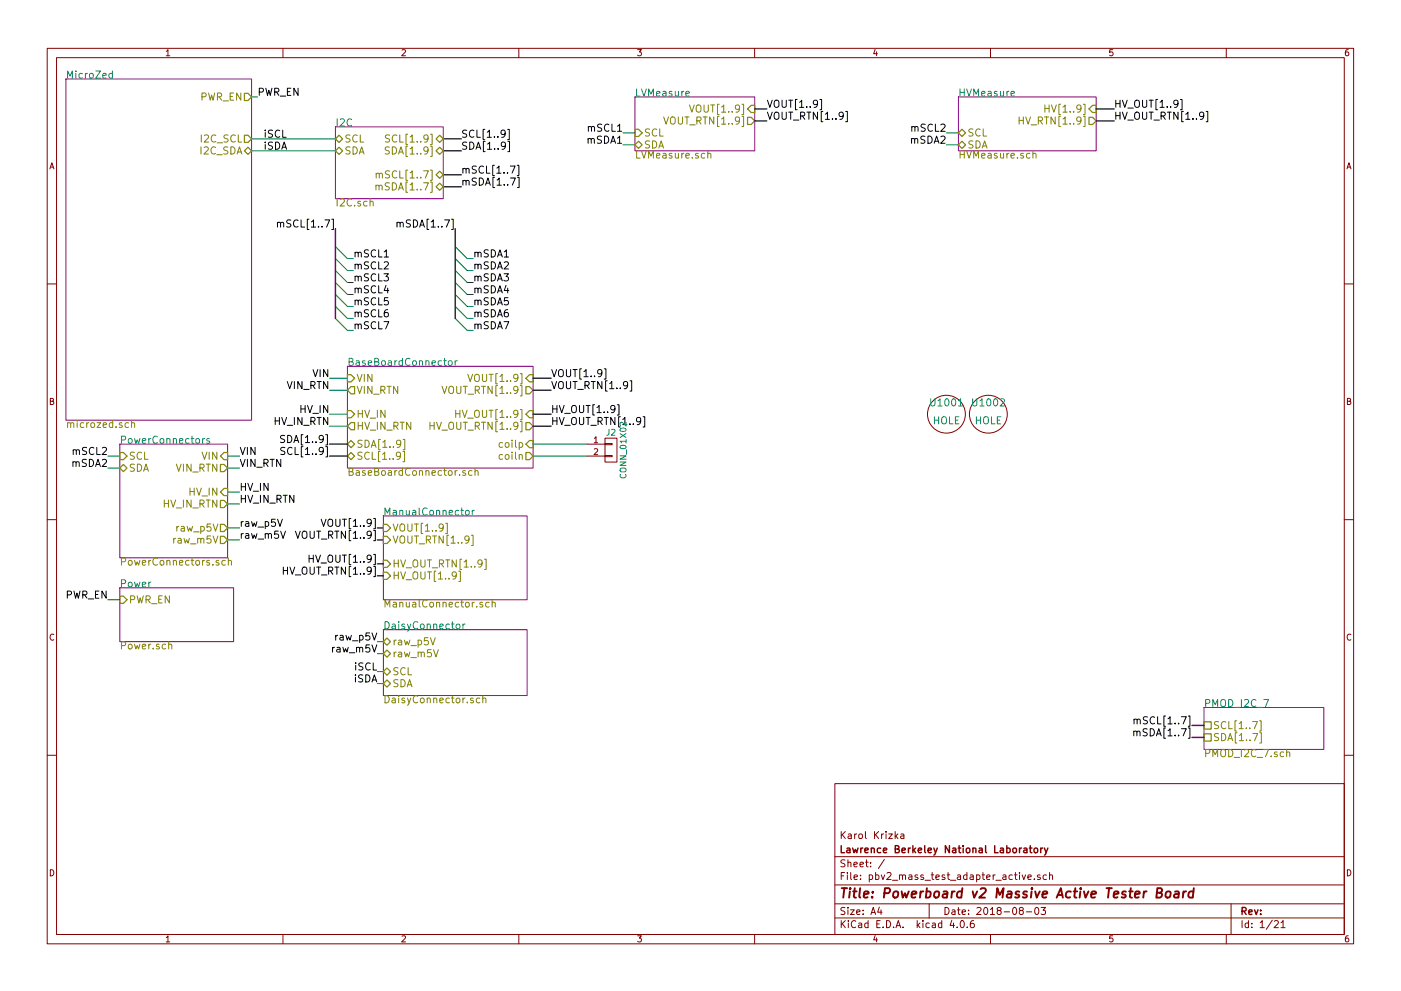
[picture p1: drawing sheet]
<svg xmlns="http://www.w3.org/2000/svg" width="297mm" height="210mm" viewBox="0 0 297 210" stroke-linecap="round" stroke-linejoin="round" font-family="sans-serif">
<g fill="none" stroke="#840000" stroke-width=".21">
<path d="M10 10.3h277v189.9h-277zM12 12.2h273v186.1h-273zM60 10.3v1.9M110 10.3v1.9M160 10.3v1.9M210 10.3v1.9M260 10.3v1.9M10 60.2h2M285 60.2h2M124.5 94.2h3.8M124.5 96.8h3.8M128.3 96.6h1.5v.3h-1.5z"/>
<path d="M128.3 94.1h1.5v.3h-1.5zM128.3 93h2.5v5h-2.5zM10 110.3h2M285 110.3h2M10 160.2h2M177 166.3h108v32h-108zM189.9 177.4l.5 .5M190.4 176.9l-.6 .6M191 177h.6v.9M191.6 177.3l-.7 .3 .3 .3 .4-.1M285 160.2h2M60 198.3v1.9"/>
<path d="M110 198.3v1.9M160 198.3v1.9M177 194.8h108M177 191.8h108M177 187.8h108M177 181.8h108M186.4 192.5l-.3 1h.9M186.8 193v1M187.5 182.3l-1.3 2M197 191.8v3M201.8 195.2l-.4 1.1h1M202.9 196.7v.1"/>
<path d="M203.8 195.4l.1-.1a.8 .8 0 0 1 .6 .8 .8 .8 0 0 1-.6 .7 .97 .97 0 0 1-.1-1.4zM205.1 196.7v.1M206.4 195.3l-.4 .1a1.11 1.11 0 0 0-.1 1.3l.4 .1 .2-.1 .1-.5-.3-.3-.4 .1-.2 .2M210 198.3v1.9M216.4 193.2l-.3-.3 .1-.2 .2-.2 .4 .1 .2 .2-.1 .2-.5 .2-.3 .3 .1 .4 .2 .1h.3l.3-.3v-.2l-.3-.3M216.7 185.6l.4 1 .3-1M217.6 193.5h1.1M217.9 186.1l.7-.1v-.3l-.4-.1-.3 .2 .1 .7h.6M219.3 186.5v.1M219.5 192.7l.2-.2a.8 .8 0 0 1 .6 .8 .8 .8 0 0 1-.6 .7l-.3-.5zM220.5 185.7l-.3-.1-.3 .2 .1 .2 .5 .2v.3h-.6M220.7 192.5h1l-.5 .6 .4 .1v.7l-.2 .1-.7-.1"/>
<path d="M221.9 185.7l-.5-.1-.2 .3v.6l.2 .1 .5-.1M222.5 185.7l.2-.1 .4 .1 .1 .9M222.5 185.1v1.5M260 198.3v1.9M261 191.8v6.5M270.2 195.5l.6-.2 .2 .5-.9 1h.9M271.6 195.8l.4-.5v1.5M271.6 196.8h.9"/>
<circle cx="200.7" cy="87.9" r="4"/>
<circle cx="209.5" cy="87.9" r="4"/>
</g>
<path d="M245.3 189.4l.9-.1a.46 .46 0 0 0 .2-.5 .46 .46 0 0 0-.4-.4h-.6l-.2 2h.7l.3-.1 .2-.5-.5-.4M247.3 189.3l.3-.2 .6 .2-.1 .8-.4 .3-.5-.1zM249.1 189.2h.8l-.1 1.2M249.9 189.6l-.7 .1a.4 .4 0 0 0-.3 .3 .4 .4 0 0 0 .2 .4l.7-.1M250.9 189.1l-.1 1.3M251.5 189.1l-.4 .1-.2 .3M253 189.2l-.2-.1a.67 .67 0 0 0-.8 .4v.8l.3 .1 .6-.1M253.1 188.4l-.2 2" fill="none" stroke="#840000" stroke-width=".41"/>
<path d="M218.2 179.9h.6M218.4 179.4v1.3l.4 .2M220.6 179.9v1M221.1 179.9l-.5 .3M221.4 179.9l.4 1M222.2 179.9l-.5 1.4-.3 .1M219.3 180.1l.2-.2 .4 .2 .1 .5-.1 .2-.4 .1-.2-.1z" fill="none" stroke="#840000" stroke-width=".3"/>
<path d="M14 16.8h39.3v72.3h-39.3zM71.1 26.9h22.9v15.3h-22.9zM134.6 20.6h25.4v11.4h-25.4zM203.2 20.6h29.2v11.4h-29.2zM73.7 77.7h39.3v21.6h-39.3zM25.4 94.2h22.9v24.2h-22.9zM81.3 109.5h30.5v17.7h-30.5zM25.4 124.7h24.1v11.4h-24.1zM81.3 133.6h30.5v14h-30.5zM255.3 150.1h25.4v8.9h-25.4z" fill="none" stroke="#840084" stroke-width=".21"/>
<g fill="none" stroke="#008484" stroke-width=".21">
<path d="M23.8 15.6h-.4l-.3 .3 .1 .6h.6M23.8 15.1v1.5M145.4 19.9l.8-.2-.1-.2-.5-.1-.2 .2 .1 .7h.6M214.4 19.9l.7-.2-.1-.2-.4-.1-.2 .2v.7h.6M95.1 76.7l.3-.2 .4 .2 .1 .6-.2 .2h-.3l-.3-.1zM96.5 76.5v1M96.9 76.5l-.4 .3M43 93v1.1M43.4 93l-.4 .3M44.4 93.1l-.4-.1-.2 .3 .1 .2 .5 .1v.4h-.6M98.8 108.4l.2-.1 .4 .1 .1 .6-.2 .2-.3 .1-.2-.2zM100.1 108.3v1"/>
<path d="M100.6 108.3l-.5 .3M96.9 132.5l.3-.1 .3 .3v.4l-.3 .3-.5-.3zM98.1 132.4v1M98.6 132.4l-.5 .3"/>
</g>
<g fill="none" stroke="#848400" stroke-width=".21">
<path d="M79.7 39.4h.1a.36 .36 0 0 1 .6 .1v.8M79.7 39.3v1M79.8 36.9v-.1a.36 .36 0 0 1 .6 .2v.8M79.8 36.7v1.1M82.5 31.2h-.5l-.3 .1v.4l.7 .3 .1 .4-.3 .3-.5-.1M82.6 28.7l-.6-.1-.2 .2v.4l.6 .3 .2 .4-.3 .2h-.6M140.7 24.8l.5 1.5 .5-1.5M146.2 22.3l.5 1.5 .5-1.5M150.1 32.7v-.1a.36 .36 0 0 1 .6 .2v.7M150.1 32v1.5M216.1 24.8v1.5M216.1 25.5h.9"/>
<path d="M219 32.7l.1-.1a.36 .36 0 0 1 .6 .2v.7M219 32v1.5M221.5 22.3v1.5M221.5 23h.9M78.5 42.8a.36 .36 0 0 1 .6 .1v.8M99.2 79.4l.5 1.5 .5-1.5M27.3 89.8l-.5-.1-.3 .3 .2 .6h.6M27.9 89.8h.1a.36 .36 0 0 1 .5 .1v.8M27.9 89.2v1.5M85.4 95.8h.4v2.2h-.4M85.5 93.2h.3v2.2h-.3M91.2 89.6v1.5"/>
<path d="M91.2 90.3h.8M93.7 82l.5 1.5 .5-1.5M96.6 87v1.6M96.6 87.8h.9M98.7 99.9l-.4-.1-.2 .3 .1 .2 .5 .1v.4h-.6M100.1 99.9l-.5-.1-.3 .3 .2 .7h.6M100.7 100l.1-.1a.36 .36 0 0 1 .6 .2v.8M100.7 99.3v1.6M47.8 119l-.5-.1-.3 .3 .2 .6h.6M48.4 119h.1a.36 .36 0 0 1 .6 .1v.8M48.4 118.4v1.5M94.5 111h.3v2.2h-.3"/>
<path d="M99.9 113.6h.4v2.1h-.4M102.7 118.6h.4v2.2h-.4M35.8 136.8v-.1a.36 .36 0 0 1 .6 .2v.8M91.9 137.8l.5 1.6 .5-1.6M97.3 121.2h.3v2.2h-.3M103.7 127.9l-.4-.1-.3 .3 .1 .6h.6M104.3 127.9h.1a.36 .36 0 0 1 .6 .1v.8M104.3 127.3v1.5M101.7 148.2l-.4-.1-.3 .3 .1 .6h.6M102.4 148.3v-.1a.36 .36 0 0 1 .6 .1v.8M102.4 147.6v1.5M267 152.9h.4v2.2h-.4"/>
<path d="M267.1 155.5h.3v2.2h-.3M272.8 159.7l.1-.1a.36 .36 0 0 1 .6 .2v.7"/>
</g>
<g fill="none" stroke="#848400" stroke-width=".25">
<path d="M51.8 19.8h.8l.7 .8-.7 .7h-.8zM51.8 32l.8-.8 .7 .8-.7 .8zM51.8 28.7h.8l.7 .8-.7 .7h-.8zM71.9 28.7l.7 .8-.7 .7-.8-.7zM71.9 31.2l.7 .8-.7 .8-.8-.8zM92.5 29.5l.7-.8 .8 .8-.8 .7zM92.5 32l.7-.8 .8 .8-.8 .8zM92.5 39.6l.7-.7 .8 .7-.8 .8zM92.5 37.1l.7-.8 .8 .8-.8 .7zM134.6 30.7l.8-.7 .7 .7-.7 .8zM134.6 27.4h.8l.7 .8-.7 .8h-.8zM158.5 24.9h.8l.7 .7-.7 .8h-.8z"/>
<path d="M159.3 22.3h.7v1.6h-.7l-.8-.8zM203.2 30.7l.8-.7 .7 .7-.7 .8zM203.2 28.2l.8-.8 .7 .8-.7 .8zM230.9 24.9h.7l.8 .7-.8 .8h-.7zM231.6 22.3h.8v1.6h-.8l-.7-.8zM73.7 79.5h.7l.8 .8-.8 .7h-.7zM25.4 96h.8l.7 .8-.7 .7h-.8zM26.2 98.5l.7 .8-.7 .8-.8-.8zM46.7 98.5h.8l.8 .8-.8 .8h-.8zM47.5 96h.8v1.5h-.8l-.8-.7zM73.7 87.1h.7l.8 .8-.8 .7h-.7zM73.7 94.2l.7-.7 .8 .7-.8 .8z"/>
<path d="M73.7 96.8l.7-.8 .8 .8-.8 .7zM74.4 82h.8v1.6h-.8l-.7-.8zM74.4 89.7h.8v1.5h-.8l-.7-.8zM111.5 89.7h.8l.7 .7-.7 .8h-.8zM111.5 80.3l.8-.8h.7v1.5h-.7zM111.5 82h.8l.7 .8-.7 .8h-.8zM111.5 96h.8l.7 .8-.7 .7h-.8zM112.3 87.1h.7v1.5h-.7l-.8-.7zM112.3 93.5h.7v1.5h-.7l-.8-.8zM46.7 106.2h.8l.8 .7-.8 .8h-.8zM46.7 111.2h.8l.8 .8-.8 .8h-.8zM46.7 113.8h.8l.8 .7-.8 .8h-.8z"/>
<path d="M47.5 103.6h.8v1.6h-.8l-.8-.8zM81.3 111.2h.7l.8 .8-.8 .8h-.7zM81.3 113.8h.7l.8 .7-.8 .8h-.7zM81.3 118.9h.7l.8 .7-.8 .8h-.7zM25.4 126.5h.8l.7 .7-.7 .8h-.8zM81.3 121.4h.7l.8 .8-.8 .7h-.7zM81.3 136.1l.7-.7 .8 .7-.8 .8zM81.3 138.7l.7-.8 .8 .8-.8 .7zM81.3 145l.7-.7 .8 .7-.8 .8zM82 141.7l.8 .8-.8 .8-.7-.8zM255.3 155.7h1.5v1.5h-1.5zM255.3 153.2h1.5v1.5h-1.5z"/>
</g>
<g fill="none" stroke="#000084" stroke-width=".3">
<path d="M94 29.5h3.8M94 32h3.8M94 37.1h3.8M94 39.6h3.8M160 23.1h2.6M160 25.6h2.6M232.4 23.1h3.8M232.4 25.6h3.8M71.1 48.5v19.1M96.5 48.5v19.1M69.8 96.8h3.9M69.8 94.2h3.9"/>
<path d="M113 80.3h3.8M113 82.8h3.8M113 87.9h3.8M113 90.4h3.8M80 112h1.3M80 114.5h1.3M80 119.6h1.3M80 122.2h1.3M252.7 153.9h2.6M252.7 156.5h2.6"/>
</g>
<g fill="none" stroke="#000" stroke-width=".21">
<path d="M107.6 27.5h.4v2.1h-.4M107.7 30h.3v2.2h-.3M108.2 35.2h1l-.6 1.5M108.3 37.8h1l-.7 1.5M109.7 35.1h.3v2.2h-.3M109.7 37.6h.4v2.2h-.4M173.8 21.1h.4v2.2h-.4M179.3 23.6h.4v2.2h-.4M250.3 21.1h.3v2.2h-.3M255.7 23.6h.4v2.2h-.4M58.8 47.3l.1-.1a.36 .36 0 0 1 .6 .2v.8M58.8 47.2v1"/>
<path d="M81.5 54.5h.8M84.2 47.3l.1-.1a.36 .36 0 0 1 .5 .2v.8M84.2 47.2v1M128.1 78.3h.4v2.1h-.4M60.4 92.5l-.6-.1-.3 .1v.5l.7 .2 .2 .4-.4 .3-.5-.1M60.4 95l-.6-.1-.2 .2v.4l.6 .3 .2 .4-.3 .2h-.6M130.9 85.9h.3v2.2h-.3M133.6 80.8h.3v2.2h-.3M136.3 88.4h.4v2.2h-.4M59.5 112.7l.5 1.5 .5-1.5M62.6 112.7l.5 1.5 .6-1.5M65.5 117.8v1.5"/>
<path d="M65.5 118.5h.9M68.1 110.2l.5 1.5 .5-1.5M60.1 120.3v1.5M60.1 121.1h.9M240.4 155.3l.1-.1a.36 .36 0 0 1 .5 .1v.8M240.4 155.1v1M240.4 152.7l.1-.1a.36 .36 0 0 1 .6 .2v.8M240.4 152.6v1"/>
</g>
<g fill="none" stroke="#008400" stroke-width=".21">
<path d="M53.3 20.6h1.3M53.3 29.5h17.8M53.3 32h17.8M132.1 28.2h2.5M132.1 30.7h2.5M200.7 28.2h2.5M200.7 30.7h2.5M71.1 52.3l2.6 2.6h1.2M71.1 54.9l2.6 2.5h1.2M71.1 57.4l2.6 2.5h1.2M71.1 59.9l2.6 2.6h1.2M96.5 52.3l2.6 2.6h1.2"/>
<path d="M96.5 54.9l2.6 2.5h1.2M96.5 57.4l2.6 2.5h1.2M96.5 59.9l2.6 2.6h1.2M71.1 62.5l2.6 2.5h1.2M71.1 65l2.6 2.6h1.2M71.1 67.6l2.6 2.5h1.2M96.5 62.5l2.6 2.5h1.2M96.5 65l2.6 2.6h1.2M96.5 67.6l2.6 2.5h1.2M22.9 96.8h2.5M22.9 99.3h2.5M48.3 96.8h2.5"/>
<path d="M48.3 99.3h2.5M69.8 90.4h3.9M69.8 87.9h3.9M69.8 82.8h3.9M69.8 80.3h3.9M113 94.2h11.5M113 96.8h11.5M48.3 104.4h2.5M48.3 106.9h2.5M48.3 112h2.5M48.3 114.5h2.5M22.9 127.2h2.5"/>
<path d="M80 136.1h1.3M80 138.7h1.3M80 142.5h1.3M80 145h1.3"/>
</g>
<text font-size="2.8" fill="#840000" x="178" y="190.5">Title: Powerboard v2 Massive Active Tester Board</text>
<g font-size="2.1" fill="#008484">
<text x="14" y="16.7">MicroZed</text>
<text x="134.6" y="20.5">LVMeasure</text>
<text x="203.2" y="20.5">HVMeasure</text>
<text x="71.1" y="26.8">I2C</text>
<text x="73.7" y="77.6">BaseBoardConnector</text>
<text x="197.5" y="86.2">U1001</text>
<text x="206.4" y="86.2">U1002</text>
<text x="25.4" y="94.1">PowerConnectors</text>
<text x="197.7" y="90">HOLE</text>
<text x="206.6" y="90">HOLE</text>
<text x="81.3" y="109.4">ManualConnector</text>
<text x="25.4" y="124.6">Power</text>
<text x="81.3" y="133.5">DaisyConnector</text>
<text x="255.3" y="150">PMOD_I2C_7</text>
</g>
<g font-size="2.1" fill="#848400">
<text x="42.3" y="21.3">PWR_EN</text>
<text x="147.2" y="23.9">VOUT[1..9]</text>
<text x="222.6" y="23.9">HV[1..9]</text>
<text x="136.6" y="29">SCL</text>
<text x="141.7" y="26.4">VOUT_RTN[1..9]</text>
<text x="205.1" y="29">SCL</text>
<text x="217" y="26.4">HV_RTN[1..9]</text>
<text x="42.4" y="32.8">I2C_SDA</text>
<text x="42.7" y="30.2">I2C_SCL</text>
<text x="73.1" y="30.2">SCL</text>
<text x="73.1" y="32.8">SDA</text>
<text x="82.6" y="32.8">SDA[1..9]</text>
<text x="82.9" y="30.2">SCL[1..9]</text>
<text x="134.6" y="33.6">LVMeasure.sch</text>
<text x="136.6" y="31.5">SDA</text>
<text x="203.2" y="33.6">HVMeasure.sch</text>
<text x="205.1" y="31.5">SDA</text>
<text x="80.7" y="40.4">mSDA[1..7]</text>
<text x="81" y="37.8">mSCL[1..7]</text>
<text x="71.1" y="43.8">I2C.sch</text>
<text x="75.6" y="81">VIN</text>
<text x="75.6" y="83.6">VIN_RTN</text>
<text x="94.7" y="83.6">VOUT_RTN[1..9]</text>
<text x="100.3" y="81">VOUT[1..9]</text>
<text x="75.6" y="88.6">HV_IN</text>
<text x="97.5" y="88.6">HV_OUT[1..9]</text>
<text x="14" y="90.8">microzed.sch</text>
<text x="75.6" y="91.2">HV_IN_RTN</text>
<text x="75.6" y="95">SDA[1..9]</text>
<text x="92" y="91.2">HV_OUT_RTN[1..9]</text>
<text x="106.1" y="95">coilp</text>
<text x="27.3" y="97.5">SCL</text>
<text x="27.3" y="100.1">SDA</text>
<text x="37.3" y="100.1">VIN_RTN</text>
<text x="42.8" y="97.5">VIN</text>
<text x="73.7" y="100.9">BaseBoardConnector.sch</text>
<text x="75.6" y="97.5">SCL[1..9]</text>
<text x="106.1" y="97.5">coiln</text>
<text x="34.5" y="107.7">HV_IN_RTN</text>
<text x="40.1" y="105.2">HV_IN</text>
<text x="37.6" y="112.8">raw_p5V</text>
<text x="83.2" y="112.8">VOUT[1..9]</text>
<text x="25.4" y="120">PowerConnectors.sch</text>
<text x="37" y="115.3">raw_m5V</text>
<text x="83.2" y="115.3">VOUT_RTN[1..9]</text>
<text x="83.2" y="122.9">HV_OUT[1..9]</text>
<text x="83.2" y="120.4">HV_OUT_RTN[1..9]</text>
<text x="27.3" y="128">PWR_EN</text>
<text x="81.3" y="128.9">ManualConnector.sch</text>
<text x="25.4" y="137.8">Power.sch</text>
<text x="83.2" y="136.9">raw_p5V</text>
<text x="83.2" y="143.3">SCL</text>
<text x="83.2" y="139.4">raw_m5V</text>
<text x="81.3" y="149.2">DaisyConnector.sch</text>
<text x="83.2" y="145.8">SDA</text>
<text x="257.2" y="154.7">SCL[1..7]</text>
<text x="255.3" y="160.6">PMOD_I2C_7.sch</text>
<text x="257.2" y="157.2">SDA[1..7]</text>
</g>
<g font-size="2.1">
<text x="54.6" y="20.3">PWR_EN</text>
<text x="162.6" y="22.9">VOUT[1..9]</text>
<text x="236.2" y="22.9">HV_OUT[1..9]</text>
<text x="55.9" y="29.2">iSCL</text>
<text x="97.8" y="29.2">SCL[1..9]</text>
<text x="124.8" y="27.9">mSCL1</text>
<text x="162.6" y="25.4">VOUT_RTN[1..9]</text>
<text x="193.3" y="27.9">mSCL2</text>
<text x="236.2" y="25.4">HV_OUT_RTN[1..9]</text>
<text x="55.9" y="31.7">iSDA</text>
<text x="97.8" y="31.7">SDA[1..9]</text>
<text x="124.5" y="30.5">mSDA1</text>
<text x="193.1" y="30.5">mSDA2</text>
<text x="97.8" y="36.8">mSCL[1..7]</text>
<text x="97.8" y="39.4">mSDA[1..7]</text>
<text x="60" y="48.3">mSCL[1..7]</text>
<text x="85.2" y="48.3">mSDA[1..7]</text>
<text x="74.9" y="54.6">mSCL1</text>
<text x="74.9" y="57.1">mSCL2</text>
<text x="74.9" y="59.7">mSCL3</text>
<text x="100.3" y="54.6">mSDA1</text>
<text x="100.3" y="57.1">mSDA2</text>
<text x="100.3" y="59.7">mSDA3</text>
<text x="74.9" y="62.2">mSCL4</text>
<text x="74.9" y="64.8">mSCL5</text>
<text x="100.3" y="62.2">mSDA4</text>
<text x="100.3" y="64.8">mSDA5</text>
<text x="74.9" y="67.3">mSCL6</text>
<text x="74.9" y="69.8">mSCL7</text>
<text x="100.3" y="67.3">mSDA6</text>
<text x="100.3" y="69.8">mSDA7</text>
<text x="60.8" y="82.5">VIN_RTN</text>
<text x="66.3" y="80">VIN</text>
<text x="116.8" y="80">VOUT[1..9]</text>
<text x="116.8" y="82.5">VOUT_RTN[1..9]</text>
<text x="63.6" y="87.6">HV_IN</text>
<text x="116.8" y="87.6">HV_OUT[1..9]</text>
<text x="58.1" y="90.2">HV_IN_RTN</text>
<text x="60.4" y="94">SDA[1..9]</text>
<text x="116.8" y="90.2">HV_OUT_RTN[1..9]</text>
<text x="15.3" y="99.1">mSDA2</text>
<text x="15.5" y="96.5">mSCL2</text>
<text x="50.8" y="96.5">VIN</text>
<text x="50.8" y="99.1">VIN_RTN</text>
<text x="60.7" y="96.5">SCL[1..9]</text>
<text x="50.8" y="104.1">HV_IN</text>
<text x="50.8" y="106.7">HV_IN_RTN</text>
<text x="50.8" y="111.8">raw_p5V</text>
<text x="69.2" y="111.8">VOUT[1..9]</text>
<text x="50.8" y="114.3">raw_m5V</text>
<text x="63.6" y="114.3">VOUT_RTN[1..9]</text>
<text x="66.4" y="119.4">HV_OUT[1..9]</text>
<text x="60.9" y="121.9">HV_OUT_RTN[1..9]</text>
<text x="13.8" y="127">PWR_EN</text>
<text x="71.3" y="135.9">raw_p5V</text>
<text x="70.7" y="138.4">raw_m5V</text>
<text x="75.2" y="142.2">iSCL</text>
<text x="74.9" y="144.8">iSDA</text>
<text x="241.7" y="153.7">mSCL[1..7]</text>
<text x="241.4" y="156.2">mSDA[1..7]</text>
</g>
<g font-size="2.1" fill="#840000">
<text x="178" y="178">Karol Krizka</text>
<text x="178" y="184">Sheet: /</text>
<text x="178" y="181">Lawrence Berkeley National Laboratory</text>
<text x="178" y="186.7">File: pbv2_mass_test_adapter_active.sch</text>
<text x="178" y="196.9">KiCad E.D.A. kicad 4.0.6</text>
<text x="178" y="194.1">Size: A4</text>
<text x="200" y="194.1">Date: 2018-08-03</text>
<text x="263" y="194.1">Rev:</text>
<text x="263" y="196.9">Id: 1/21</text>
</g>
<g font-size="1.8" fill="#840000">
<text x="35" y="11.9">1</text>
<text x="85" y="11.9">2</text>
<text x="135" y="11.9">3</text>
<text x="185" y="11.9">4</text>
<text x="235" y="11.9">5</text>
<text x="285" y="11.9">6</text>
<text x="10.4" y="35.9">A</text>
<text x="285.4" y="35.9">A</text>
<text x="10.4" y="85.9">B</text>
<text x="285.4" y="85.9">B</text>
<text x="125.9" y="94">1</text>
<text x="125.9" y="96.5">2</text>
<text x="10.4" y="135.9">C</text>
<text x="285.4" y="135.9">C</text>
<text x="10.4" y="185.9">D</text>
<text x="285.4" y="185.9">D</text>
<text x="35" y="199.9">1</text>
<text x="85" y="199.9">2</text>
<text x="135" y="199.9">3</text>
<text x="185" y="199.9">4</text>
<text x="235" y="199.9">5</text>
<text x="285" y="199.9">6</text>
</g>
<g font-size="1.8" fill="#008484">
<text x="128.6" y="92.4">J2</text>
<text x="132.8" y="101.1" transform="rotate(-90 132.8 101.1)">CONN_01X02</text>
</g>
</svg>
